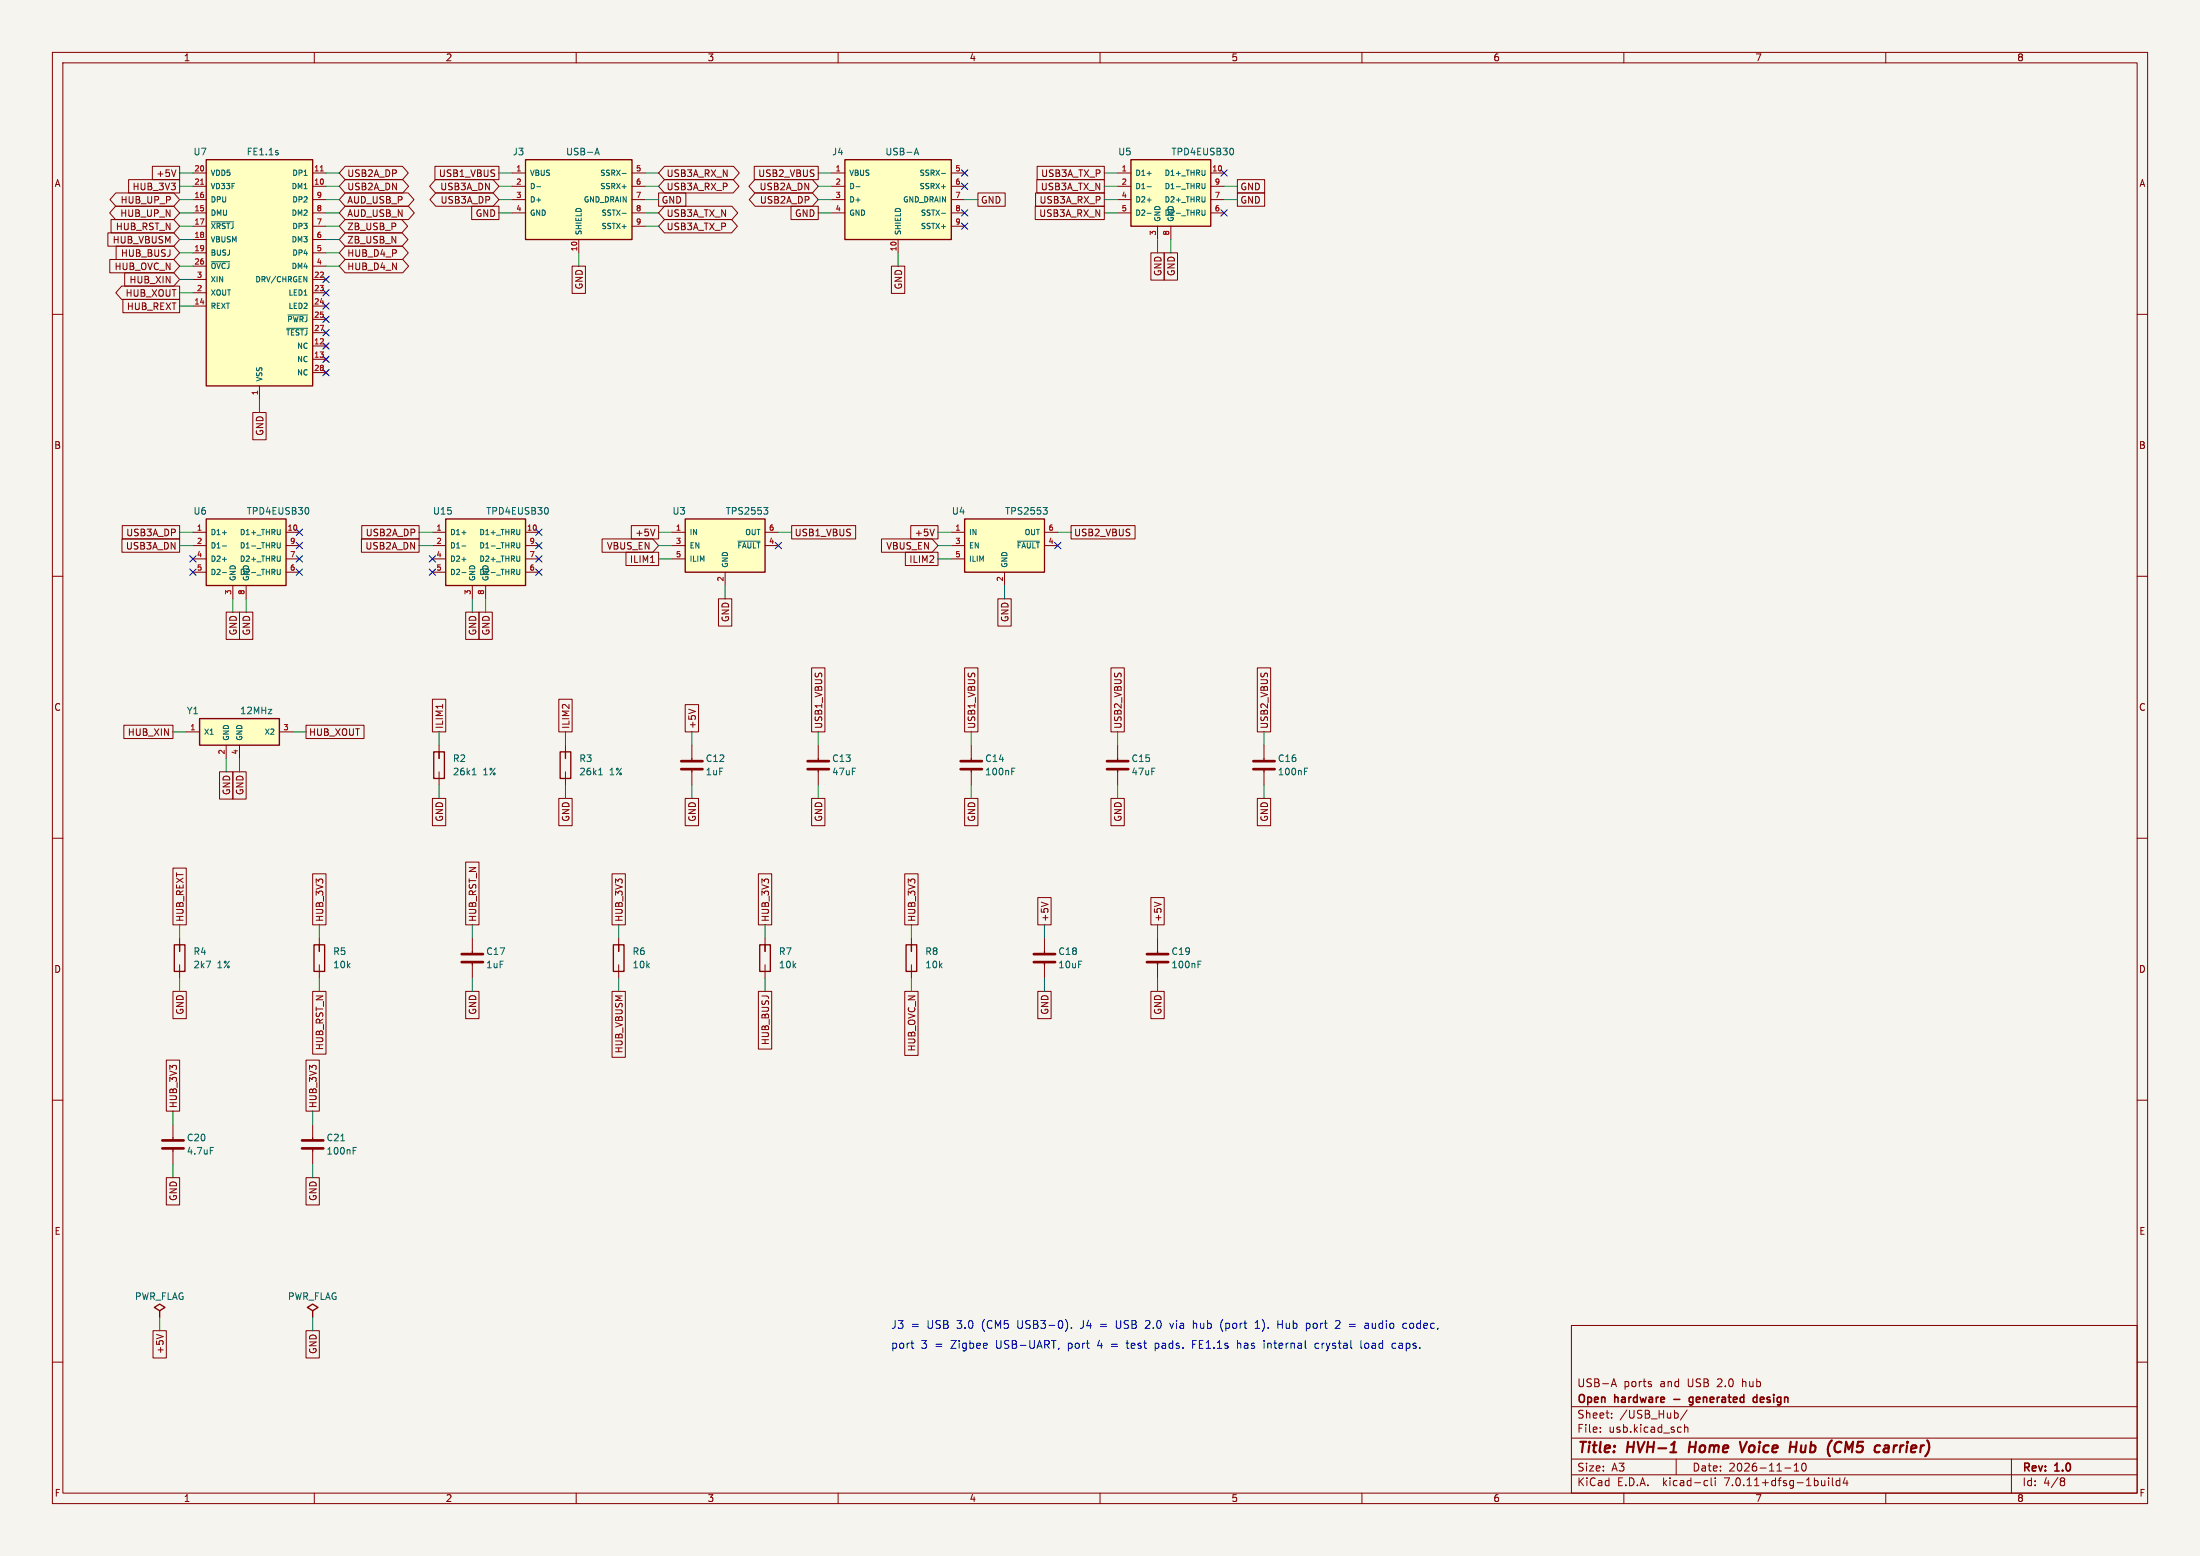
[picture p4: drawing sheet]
<svg xmlns="http://www.w3.org/2000/svg" width="420mm" height="297mm" viewBox="0 0 420 297" stroke-linecap="round" stroke-linejoin="round" font-family="sans-serif">
<path d="M0 0h420v297h-420z" fill="#f5f4ef" stroke="#f5f4ef" stroke-width=".19"/>
<g fill="none" stroke="#840000" stroke-width=".19">
<path d="M10 10h400v277h-400zM12 12h396v273h-396zM60 10v2M110 10v2M160 10v2M210 10v2M260 10v2M310 10v2M360 10v2M22 39.4h11.2l1.1 1.2-1.1 1.3h-11.2l-1.1-1.3zM22.1 36.8h11.1l1.1 1.3-1.1 1.3h-11.1l-1.1-1.3zM24.5 34.3h9.8v2.5h-9.8z"/>
<path d="M29.1 31.8h5.2v2.5h-5.2zM33.6 32.4l-.4 1.3M36.8 33h2.6M36.8 35.6h2.6M36.8 38.1h2.6M59.7 33h2.5M59.7 35.6h2.5M59.7 38.1h2.5M65.9 39.4h12.1l1.1 1.2-1.1 1.3h-12.1l-1.1-1.3zM65.9 36.8h12l1.1 1.3-1.1 1.3h-12l-1.1-1.3zM65.9 34.3h11l1.1 1.3-1.1 1.2h-11l-1.1-1.2zM65.9 31.8h10.9l1.1 1.2-1.1 1.3h-10.9l-1.1-1.3z"/>
<path d="M83 31.8h12.2v2.5h-12.2zM83.1 34.3h11l1.1 1.3-1.1 1.2h-11l-1.1-1.2zM83.2 36.8h10.9l1.1 1.3-1.1 1.3h-10.9l-1.1-1.3zM90 39.4h5.2v2.5h-5.2zM97.8 33h2.5M97.8 35.6h2.5M97.8 38.1h2.5M120.6 33h2.6M120.6 35.6h2.6M120.6 38.1h2.6M125.7 36.8h5.2v2.6h-5.2zM126.8 34.3h13.2l1.1 1.3-1.1 1.2h-13.2l-1.1-1.2z"/>
<path d="M126.8 39.4h12.9l1.1 1.2-1.1 1.3h-12.9l-1.1-1.3zM126.8 31.8h13.2l1.1 1.2-1.1 1.3h-13.2l-1.1-1.3zM144 31.8h12.2v2.5h-12.2zM144.1 34.3h11l1.1 1.3-1.1 1.2h-11l-1.1-1.2zM144.1 36.8h11l1.1 1.3-1.1 1.3h-11l-1.1-1.3zM151 39.4h5.2v2.5h-5.2zM158.7 33h2.6M158.7 35.6h2.6M158.7 38.1h2.6M181.6 33h2.5M181.6 35.6h2.5M181.6 38.1h2.5"/>
<path d="M186.7 36.8h5.2v2.6h-5.2zM197.6 39.4h13.2v2.5h-13.2zM197.7 36.8h13.1v2.6h-13.1zM197.9 34.3h12.9v2.5h-12.9zM198 31.8h12.8v2.5h-12.8zM213.4 33h2.5M213.4 35.6h2.5M213.4 38.1h2.5M231.1 33h2.6M231.1 35.6h2.6M231.1 38.1h2.6M236.2 36.8h5.2v2.6h-5.2z"/>
<path d="M236.2 34.3h5.2v2.5h-5.2zM10 60h2M20.6 44.4h12.6l1.1 1.3-1.1 1.3h-12.6zM21 49.5h12.2l1.1 1.3-1.1 1.3h-12.2zM21.2 41.9h12l1.1 1.3-1.1 1.3h-12zM22.2 47h11l1.1 1.3-1.1 1.2h-11zM23.2 54.6h11.1v2.6h-11.1l-1.1-1.3zM23.5 57.1h10.8v2.6h-10.8zM23.8 52.1h9.4l1.1 1.2-1.1 1.3h-9.4zM36.8 40.6h2.6M36.8 43.2h2.6M36.8 58.4h2.6"/>
<path d="M36.8 45.7h2.6M36.8 48.3h2.6M36.8 55.9h2.6M36.8 53.3h2.6M36.8 50.8h2.6M59.7 40.6h2.5M59.7 43.2h2.5M59.7 58.4h2.5M59.7 45.7h2.5M59.7 48.3h2.5M59.7 55.9h2.5M59.7 53.3h2.5"/>
<path d="M59.7 50.8h2.5M65.9 49.5h11l1.1 1.3-1.1 1.3h-11l-1.1-1.3zM65.9 47h10.9l1.1 1.3-1.1 1.2h-10.9l-1.1-1.2zM65.9 44.4h10.9l1.1 1.3-1.1 1.3h-10.9l-1.1-1.3zM65.9 41.9h10.8l1.1 1.3-1.1 1.3h-10.8l-1.1-1.3zM97.8 40.6h2.5M109.2 50.8h2.6v5.2h-2.6zM110.5 45.7v2.6M120.6 40.6h2.6M120.6 43.2h2.6M126.8 41.9h12.9l1.1 1.3-1.1 1.3h-12.9l-1.1-1.3zM158.7 40.6h2.6"/>
<path d="M170.2 50.8h2.5v5.2h-2.5zM171.4 45.7v2.6M181.6 40.6h2.5M181.6 43.2h2.5M213.4 40.6h2.5M219.7 48.3h2.6v5.2h-2.6zM221 43.2v2.5M222.2 48.3h2.6v5.2h-2.6zM223.5 43.2v2.5M231.1 40.6h2.6M408 60h2M48.3 78.7h2.5v5.2h-2.5z"/>
<path d="M49.5 73.7v2.5M59.7 66h2.5M59.7 68.6h2.5M59.7 61h2.5M59.7 63.5h2.5M59.7 71.1h2.5M61.8 65.7l.8 .7M61.8 68.2l.8 .8M61.8 70.7l.8 .8M62.6 65.7l-.8 .7M62.6 68.2l-.8 .8M62.6 70.7l-.8 .8"/>
<path d="M10 110h2M23.3 102.9h11v2.5h-11zM23.3 100.3h11v2.6h-11zM36.8 101.6h2.6M36.8 104.1h2.6M36.8 106.7h2.6M36.8 109.2h2.6M43.2 116.8h2.5v5.2h-2.5zM44.4 111.8v2.5M45.7 116.8h2.6v5.2h-2.6zM47 111.8v2.5M54.6 101.6h2.5"/>
<path d="M54.6 104.1h2.5M54.6 106.7h2.5M54.6 109.2h2.5M69 102.9h11v2.5h-11zM69.1 100.3h10.9v2.6h-10.9zM82.5 101.6h2.6M82.5 104.1h2.6M82.5 106.7h2.6M82.5 109.2h2.6M88.9 116.8h2.5v5.2h-2.5zM90.2 111.8v2.5M91.4 116.8h2.6v5.2h-2.6z"/>
<path d="M92.7 111.8v2.5M100.3 101.6h2.6M100.3 104.1h2.6M100.3 106.7h2.6M100.3 109.2h2.6M114.9 102.9h9.7l1.1 1.2-1.1 1.3h-9.7zM119.5 105.4h6.2v2.6h-6.2zM120.5 100.3h5.2v2.6h-5.2zM124.2 107.4h.7M125 101l-.4 1.3M128.3 101.6h2.5M128.3 104.1h2.5"/>
<path d="M128.3 106.7h2.5M137.2 114.3h2.5v5.2h-2.5zM138.4 109.2v2.6M146 101.6h2.6M146 104.1h2.6M151.1 100.3h12.2v2.6h-12.2zM168.3 102.9h9.7l1.1 1.2-1.1 1.3h-9.7zM172.8 105.4h6.3v2.6h-6.3zM173.9 100.3h5.2v2.6h-5.2zM178.4 101l-.5 1.3M181.6 101.6h2.5M181.6 104.1h2.5"/>
<path d="M181.6 106.7h2.5M190.5 114.3h2.5v5.2h-2.5zM191.8 109.2v2.6M199.4 101.6h2.5M199.4 104.1h2.5M204.5 100.3h12.2v2.6h-12.2zM408 110h2M23.6 138.4h9.4v2.6h-9.4zM35.6 139.7h2.5M53.3 139.7h2.6M58.4 138.4h11.1v2.6h-11.1zM82.5 133.5h2.6v6.2h-2.6z"/>
<path d="M84.5 134.5v.7M106.7 133.5h2.5v6.2h-2.5zM130.8 134.5h2.6v5.2h-2.6zM131.5 135.4l1.3 .4M154.9 127.5h2.6v12.2h-2.6zM184.1 127.5h2.6v12.2h-2.6zM212.1 127.5h2.5v12.2h-2.5zM240 127.5h2.6v12.2h-2.6zM10 160h2M41.9 147.3h2.6v5.2h-2.6zM43.2 142.2v2.6M44.4 147.3h2.6v5.2h-2.6z"/>
<path d="M45.7 142.2v2.6M82.5 152.4h2.6v5.2h-2.6zM83.8 142.2v2.6M83.8 147.3v2.6M106.7 152.4h2.5v5.2h-2.5zM107.9 142.2v2.6M107.9 147.3v2.6M130.8 152.4h2.6v5.2h-2.6zM132.1 142.2v2.6M132.1 147.3v2.6M154.9 152.4h2.6v5.2h-2.6zM156.2 142.2v2.6"/>
<path d="M156.2 147.3v2.6M184.1 152.4h2.6v5.2h-2.6zM185.4 142.2v2.6M185.4 147.3v2.6M212.1 152.4h2.5v5.2h-2.5zM213.4 142.2v2.6M213.4 147.3v2.6M240 152.4h2.6v5.2h-2.6zM241.3 142.2v2.6M241.3 147.3v2.6M408 160h2M33 165.7h2.6v10.8h-2.6z"/>
<path d="M34.3 179.1v2.5M59.7 166.8h2.5v9.7h-2.5zM61 179.1v2.5M88.9 164.6h2.5v11.9h-2.5zM90.2 179.1v2.5M116.8 166.8h2.6v9.7h-2.6zM118.1 179.1v2.5M144.8 166.8h2.5v9.7h-2.5zM146 179.1v2.5M172.7 166.8h2.6v9.7h-2.6zM174 179.1v2.5M198.1 171.3h2.6v5.2h-2.6z"/>
<path d="M198.8 172.2l1.3 .4M199.4 179.1v2.5M219.7 171.3h2.6v5.2h-2.6zM220.4 172.2l1.3 .4M221 179.1v2.5M33 189.2h2.6v5.2h-2.6zM34.3 184.2v2.5M59.7 189.2h2.5v12h-2.5zM61 184.2v2.5M88.9 189.2h2.5v5.2h-2.5zM90.2 184.2v2.5M116.8 189.2h2.6v12.6h-2.6z"/>
<path d="M118.1 184.2v2.5M144.8 189.2h2.5v11h-2.5zM146 184.2v2.5M172.7 189.2h2.6v12.2h-2.6zM174 184.2v2.5M198.1 189.2h2.6v5.2h-2.6zM199.4 184.2v2.5M219.7 189.2h2.6v5.2h-2.6zM221 184.2v2.5M10 210h2M31.7 202.3h2.6v9.8h-2.6zM33 214.6v2.6"/>
<path d="M33 219.7v2.5M58.4 202.3h2.6v9.8h-2.6zM59.7 214.6v2.6M59.7 219.7v2.5M408 210h2M31.7 224.8h2.6v5.2h-2.6zM58.4 224.8h2.6v5.2h-2.6zM10 260h2M29.2 254h2.6v5.2h-2.6zM29.9 254.7l1.3 .4M58.4 254h2.6v5.2h-2.6zM300 253h108v32h-108z"/>
<path d="M408 260h2M300 278.5h108M300 274.5h108M300 268.5h108M305.5 273.2v.2M305.5 272.5v.1M307.6 264.7l.5-1.5 .5 1.5M307.7 270.5v.2M307.7 269.8v.1M307.7 264.3h.7M315.1 264.2l.2 .2-.2 .3M315.1 263.7l.1 .1"/>
<path d="M320 278.5v3M320.8 272.4l.1 .1M320.9 273.3l-.1 .1M321.6 271.9v1.5M321.6 272.5l.2-.1 .4 .1v.9M322.1 269.1l-1.3 1.9M342.5 279.7l.4-.4v1.5M344.2 279.4l.1-.1a.8 .8 0 0 1 .5 .7 .8 .8 0 0 1-.5 .8 1 1 0 0 1-.1-1.4zM384 278.5v6.5M60 285v2M110 285v2M160 285v2"/>
<path d="M210 285v2M260 285v2M300 281.5h108M310 285v2M325.6 282.6l.4 .1M326 283.5l-.4 .1M326.7 282.1v1.3l.2 .2M327.4 282.1v.1M327.4 282.6v1M340.7 280.2h1.2M342.5 280.8h.9M349.1 282.1v.1"/>
<path d="M349.1 282.6v1M349.8 282.1v1.3l.2 .2M351.2 282.7l-.4-.1-.3 .3 .2 .6h.5M351.2 282.1v1.5M352.2 282l-.3 1.1h.9M352.6 282.6v1M360 285v2M393.6 282.1h.3l.3 .3-.3 .3M393.6 282.7h.3M393.9 282.7l.2 .2 .1 .4-.3 .3h-.3"/>
</g>
<path d="M318.9 277.2h1.1M322.6 275.2l-.2 2M332.2 275.2l.4 2 .9-2M341.8 276.2h1.1M343 275.2l-.2 2M349.7 274.9l-.1 .1M351.4 277a.73 .73 0 0 1-.9 .1M351.5 275.3a.76 .76 0 0 0-1 .2M360 275.9l.5 .1v1.2M360.5 277.1l-.7 .1M360.6 276.3l-.7 .1" fill="none" stroke="#840000" stroke-width=".4"/>
<path d="M323.2 267.9l-.3 .3-.4-.1M323.2 266.8l-.4-.1-.3 .3 .1 .6h.6M335.4 266.8l-.4-.1-.3 .3 .1 .6h.6M335.4 266.2v1.5" fill="none" stroke="#840000" stroke-width=".3"/>
<g fill="#ffffc2" stroke="#ffffc2" stroke-width=".19">
<path d="M184.1 99.1h15.3v10.1h-15.3z"/>
<path d="M100.3 30.5h20.3v15.2h-20.3z"/>
<path d="M85.1 99.1h15.2v12.7h-15.2z"/>
<path d="M130.8 99.1h15.2v10.1h-15.2z"/>
<path d="M38.1 137.2h15.2v5h-15.2z"/>
<path d="M39.4 99.1h15.2v12.7h-15.2z"/>
<path d="M39.4 30.5h20.3v43.2h-20.3z"/>
<path d="M215.9 30.5h15.2v12.7h-15.2z"/>
<path d="M161.3 30.5h20.3v15.2h-20.3z"/>
</g>
<g fill="none" stroke="#840000" stroke-width=".25">
<path d="M39.4 30.5h20.3v43.2h-20.3zM100.3 30.5h20.3v15.2h-20.3zM161.3 30.5h20.3v15.2h-20.3zM215.9 30.5h15.2v12.7h-15.2zM39.4 99.1h15.2v12.7h-15.2zM85.1 99.1h15.2v12.7h-15.2zM130.8 99.1h15.2v10.1h-15.2zM184.1 99.1h15.3v10.1h-15.3zM38.1 137.2h15.2v5h-15.2zM82.8 143.5h2v5.1h-2zM83.8 143.5v1.3M106.9 143.5h2.1v5.1h-2.1z"/>
<path d="M107.9 143.5v1.3M132.1 144.8v.5M132.1 146.8v.5M156.2 144.8v.5M156.2 146.8v.5M185.4 144.8v.5M185.4 146.8v.5M213.4 144.8v.5M213.4 146.8v.5M241.3 144.8v.5M241.3 146.8v.5M33.3 180.3h2v5.1h-2z"/>
<path d="M34.3 180.3v1.3M59.9 180.3h2.1v5.1h-2.1zM61 180.3v1.3M90.2 181.6v.5M90.2 183.6v.6M117.1 180.3h2v5.1h-2zM118.1 180.3v1.3M145 180.3h2.1v5.1h-2.1zM146 180.3v1.3M173 180.3h2v5.1h-2zM174 180.3v1.3M199.4 181.6v.5"/>
<path d="M199.4 183.6v.6M221 181.6v.5M221 183.6v.6M33 217.2v.5M33 219.2v.5M59.7 217.2v.5M59.7 219.2v.5M30.5 250.2l1-.6-1-.7-1 .7 1 .6v1.3M59.7 250.2l1-.6-1-.7-1 .7 1 .6v1.3"/>
</g>
<g fill="none" stroke="#006464" stroke-width=".19">
<path d="M102.5 35.6h.7M113.6 29.6l.4-1.3 .4 1.3M113.7 29.2h.6M118.8 33.1h.7M163.4 35.6h.8M174.5 29.6l.4-1.3 .5 1.3M174.6 29.2h.7M179.7 33.1h.8M219 35.6h.8M219 33.1h.8M219 38.2h.8M230 32.5v.8l-.2 .2"/>
<path d="M230 35v.8l-.2 .2h-.2M230 37.5v.9l-.2 .2M235.4 28.4l.1 .4-.1 .6M40.3 42.3h4.3M40.3 50h3.6M58 52.8l.6 1v-1M118.8 40.7h.7M179.7 40.7h.8M219 40.7h.8M230 40.1v.8l-.2 .2h-.2M54.7 62.7h4M55 60.1h3.7"/>
<path d="M58.8 97l.2 .4-.2 .6M104.6 97l.1 .4-.1 .6M145.8 96.9h.8l-.4 .5M146.3 97.4l.3 .2v.3l-.3 .2M199.1 96.9h.8l-.4 .5M199.7 97.4l.2 .2v.3l-.2 .2M42.5 101.7h.7M42.5 104.2h.7M42.5 106.8h.7M42.5 109.3h.7M53.5 108.7v.8l-.2 .2-.3-.1M53.5 103.6v.8l-.2 .2h-.3"/>
<path d="M53.5 101v.9l-.2 .2M53.5 106.1v.8l-.2 .2M88.2 101.7h.8M88.2 104.2h.8M88.2 106.8h.8M88.2 109.3h.8M99.2 101v.9l-.2 .2M99.2 103.6v.8l-.2 .2h-.3M99.2 106.1v.8l-.2 .2M99.2 108.7v.8l-.2 .2-.3-.1M140.9 103.3h4.2M194.2 103.3h4.2"/>
<path d="M90.2 147.9h.7M90.4 146.8l.1-.2v1.3M114.3 147.9h.7M114.5 146.8l.2-.2v1.3M193.2 147.2h.4M193.2 146.6h.6M249 147.2h.5M249 146.6h.6M228.7 184.1h.4M228.7 183.5h.6M40.1 219h.7M65.1 217.7h.7"/>
<path d="M67.4 219.6h.4M67.4 219h.6"/>
</g>
<path d="M38.3 35.2h.6M61.2 32.6h.5" fill="none" stroke="#a90000" stroke-width=".19"/>
<g fill="none" stroke="#840000" stroke-width=".51">
<path d="M130 146.8h4.1M130 145.3h4.1M154.2 146.8h4M154.2 145.3h4M183.4 146.8h4.1M183.4 145.3h4.1M211.3 146.8h4.1M211.3 145.3h4.1M239.3 146.8h4M239.3 145.3h4M88.1 183.6h4.1M88.1 182.1h4.1"/>
<path d="M197.4 183.6h4M197.4 182.1h4M218.9 183.6h4.1M218.9 182.1h4.1M31 219.2h4.1M31 217.7h4.1M57.7 219.2h4M57.7 217.7h4"/>
</g>
<g fill="none" stroke="#0000c2" stroke-width=".19">
<path d="M173.9 256.4h.6M174.2 257.3l.3 .1M203.7 252.5v1M204.5 253.4v.2M213.1 252.1v1.2l.3 .3M215 256.4h.5M215.2 255.9v1.3l.2 .2M219.2 252.1h-.5M219.5 252.7l-.9 .9h.9M220.5 257.3l.5 .1M220.5 256.4v1.5M221 256.4h-.5"/>
<path d="M223.3 252.6l.4 1 .3-1M227.7 256.6h.5M227.9 252.6h.5l.1 1M228.4 255.9h-.7v1.5M233.2 253.7l.3 .4M233.5 251.8l-.3 .5M236.2 256.5l.3-.1h.3l.1 1M236.2 255.9v1.5M239.6 253.6h.9M239.6 252.5l.4-.4v1.5M242 256.4v1M242.2 256.4l-.2 .1"/>
<path d="M244 252.8h.8M244.8 252.1v1.5M250.7 252.7v.7M251.7 256.4h-.4l-.3 .3 .2 .6h.5M255.5 252.1l.3 .2-.1 .4-.8 .9h.9M259.8 255.9v1.3l.2 .2M261 256.4h-.3l-.2 .3 .1 .5 .4 .2M262 252.6v.7l.2 .3h.2M266 256.4h.5M266.5 257.3l-.5 .1M267.1 256.9v.4M269.8 252.7l-.4-.1-.3 .2 .1 .7 .4 .1 .2-.2"/>
</g>
<g fill="none" stroke="#009600" stroke-width=".19">
<path d="M34.3 38.1h2.5M34.3 35.6h2.5M34.3 33h2.5M62.2 38.1h2.6M62.2 35.6h2.6M62.2 33h2.6M95.2 38.1h2.6M95.2 35.6h2.6M95.2 33h2.6M123.2 38.1h2.5M123.2 35.6h2.5M123.2 33h2.5"/>
<path d="M156.2 38.1h2.5M156.2 35.6h2.5M156.2 33h2.5M184.1 38.1h2.6M210.8 38.1h2.6M210.8 35.6h2.6M210.8 33h2.6M233.7 38.1h2.5M233.7 35.6h2.5M34.3 40.6h2.5M34.3 43.2h2.5M34.3 55.9h2.5"/>
<path d="M34.3 45.7h2.5M34.3 48.3h2.5M34.3 50.8h2.5M34.3 53.3h2.5M34.3 58.4h2.5M62.2 40.6h2.6M62.2 43.2h2.6M62.2 45.7h2.6M62.2 48.3h2.6M62.2 50.8h2.6M95.2 40.6h2.6M110.5 48.3v2.5"/>
<path d="M123.2 40.6h2.5M123.2 43.2h2.5M156.2 40.6h2.5M171.4 48.3v2.5M210.8 40.6h2.6M221 45.7v2.6M223.5 45.7v2.6M49.5 76.2v2.5M34.3 104.1h2.5M34.3 101.6h2.5M44.4 114.3v2.5M47 114.3v2.5"/>
<path d="M80 104.1h2.5M80 101.6h2.5M90.2 114.3v2.5M92.7 114.3v2.5M125.7 104.1h2.6M125.7 101.6h2.6M125.7 106.7h2.6M138.4 111.8v2.5M148.6 101.6h2.5M179.1 104.1h2.5M179.1 101.6h2.5M179.1 106.7h2.5"/>
<path d="M191.8 111.8v2.5M201.9 101.6h2.6M33 139.7h2.6M55.9 139.7h2.5M83.8 139.7v2.5M107.9 139.7v2.5M132.1 139.7v2.5M156.2 139.7v2.5M185.4 139.7v2.5M213.4 139.7v2.5M241.3 139.7v2.5M43.2 144.8v2.5"/>
<path d="M45.7 144.8v2.5M83.8 149.9v2.5M107.9 149.9v2.5M132.1 149.9v2.5M156.2 149.9v2.5M185.4 149.9v2.5M213.4 149.9v2.5M241.3 149.9v2.5M34.3 176.5v2.6M61 176.5v2.6M90.2 176.5v2.6M118.1 176.5v2.6"/>
<path d="M146 176.5v2.6M174 176.5v2.6M199.4 176.5v2.6M221 176.5v2.6M34.3 186.7v2.5M61 186.7v2.5M90.2 186.7v2.5M118.1 186.7v2.5M146 186.7v2.5M174 186.7v2.5M199.4 186.7v2.5M221 186.7v2.5"/>
<path d="M33 212.1v2.5M59.7 212.1v2.5M33 222.2v2.6M59.7 222.2v2.6M30.5 251.5v2.5M59.7 251.5v2.5"/>
</g>
<g fill="none" stroke="#000084" stroke-width=".19">
<path d="M183.5 32.4l1.3 1.2M183.5 35l1.3 1.2M184.8 32.4l-1.3 1.2M184.8 35l-1.3 1.2M233.1 32.4l1.2 1.2M234.3 32.4l-1.2 1.2M61.6 57.8l1.2 1.2M61.6 55.3l1.2 1.2M61.6 52.7l1.2 1.2M62.8 57.8l-1.2 1.2M62.8 55.3l-1.2 1.2M62.8 52.7l-1.2 1.2"/>
<path d="M183.5 40l1.3 1.2M183.5 42.6l1.3 1.2M184.8 40l-1.3 1.2M184.8 42.6l-1.3 1.2M233.1 40l1.2 1.2M234.3 40l-1.2 1.2M61.6 68l1.2 1.2M61.6 70.5l1.2 1.2M61.6 65.4l1.2 1.2M61.6 62.9l1.2 1.2M61.6 60.4l1.2 1.2M62.8 68l-1.2 1.2"/>
<path d="M62.8 70.5l-1.2 1.2M62.8 65.4l-1.2 1.2M62.8 62.9l-1.2 1.2M62.8 60.4l-1.2 1.2M36.2 108.6l1.2 1.2M36.2 106.1l1.2 1.2M37.4 108.6l-1.2 1.2M37.4 106.1l-1.2 1.2M56.5 106.1l1.3 1.2M56.5 103.5l1.3 1.2M56.5 101l1.3 1.2M56.5 108.6l1.3 1.2"/>
<path d="M57.8 106.1l-1.3 1.2M57.8 103.5l-1.3 1.2M57.8 101l-1.3 1.2M57.8 108.6l-1.3 1.2M81.9 106.1l1.3 1.2M81.9 108.6l1.3 1.2M83.2 106.1l-1.3 1.2M83.2 108.6l-1.3 1.2M102.3 106.1l1.2 1.2M102.3 108.6l1.2 1.2M102.3 101l1.2 1.2M102.3 103.5l1.2 1.2"/>
<path d="M103.5 106.1l-1.2 1.2M103.5 108.6l-1.2 1.2M103.5 101l-1.2 1.2M103.5 103.5l-1.2 1.2M148 103.5l1.2 1.2M149.2 103.5l-1.2 1.2M201.3 103.5l1.2 1.2M202.5 103.5l-1.2 1.2"/>
</g>
<g font-size="2.8" fill="#840000">
<text x="301" y="277.9">Title:</text>
<text x="310.6" y="277.9">HVH-1</text>
<text x="323.3" y="277.9">Home</text>
<text x="333.9" y="277.9">Voice</text>
<text x="344.1" y="277.9">Hub</text>
<text x="352.1" y="277.9">(CM5</text>
<text x="362" y="277.9">carrier)</text>
</g>
<g font-size="2.1" fill="#0000c2">
<text x="170" y="257.6">port</text>
<text x="170" y="253.8">J3</text>
<text x="173.9" y="253.8">=</text>
<text x="175.8" y="257.6">3</text>
<text x="177" y="253.8">USB</text>
<text x="178.5" y="257.6">=</text>
<text x="181.7" y="257.6">Zigbee</text>
<text x="182.8" y="253.8">3.0</text>
<text x="187.7" y="253.8">(CM5</text>
<text x="190.4" y="257.6">USB-UART,</text>
<text x="194.6" y="253.8">USB3-0).</text>
<text x="204.3" y="257.6">port</text>
<text x="206.9" y="253.8">J4</text>
<text x="210.1" y="257.6">4</text>
<text x="210.7" y="253.8">=</text>
<text x="212.8" y="257.6">=</text>
<text x="213.9" y="253.8">USB</text>
<text x="216" y="257.6">test</text>
<text x="219.7" y="253.8">2.0</text>
<text x="221.5" y="257.6">pads.</text>
<text x="224.6" y="253.8">via</text>
<text x="228.8" y="257.6">FE1.1s</text>
<text x="229.1" y="253.8">hub</text>
<text x="234.5" y="253.8">(port</text>
<text x="237.5" y="257.6">has</text>
<text x="241.3" y="253.8">1).</text>
<text x="242.7" y="257.6">internal</text>
<text x="245.7" y="253.8">Hub</text>
<text x="251.3" y="253.8">port</text>
<text x="252.7" y="257.6">crystal</text>
<text x="257.1" y="253.8">2</text>
<text x="259.8" y="253.8">=</text>
<text x="261.6" y="257.6">load</text>
<text x="263" y="253.8">audio</text>
<text x="267.7" y="257.6">caps.</text>
<text x="270.4" y="253.8">codec,</text>
</g>
<g font-size="2.1" fill="#840000">
<text x="301" y="268.2">Open</text>
<text x="301" y="265">USB-A</text>
<text x="308.3" y="268.2">hardware</text>
<text x="309.9" y="265">ports</text>
<text x="316.9" y="265">and</text>
<text x="320.2" y="268.2">-</text>
<text x="322.3" y="265">USB</text>
<text x="323.8" y="268.2">generated</text>
<text x="328.1" y="265">2.0</text>
<text x="333" y="265">hub</text>
<text x="336.6" y="268.2">design</text>
<text x="301" y="273.7">File:</text>
<text x="301" y="271">Sheet:</text>
<text x="307.1" y="273.7">usb.kicad_sch</text>
<text x="309.2" y="271">/USB_Hub/</text>
<text x="301" y="281.1">Size:</text>
<text x="307.6" y="281.1">A3</text>
<text x="323" y="281.1">Date:</text>
<text x="330" y="281.1">2026-11-10</text>
<text x="386" y="281.3">Rev:</text>
<text x="392.4" y="281.3">1.0</text>
<text x="301" y="283.9">KiCad</text>
<text x="308.7" y="283.9">E.D.A.</text>
<text x="317.6" y="283.9">kicad-cli</text>
<text x="329.5" y="283.9">7.0.11+dfsg-1build4</text>
<text x="386" y="283.9">Id:</text>
<text x="390.1" y="283.9">4/8</text>
</g>
<g font-size="1.8" fill="#840000">
<text x="35" y="11.9">1</text>
<text x="85" y="11.9">2</text>
<text x="135" y="11.9">3</text>
<text x="185" y="11.9">4</text>
<text x="235" y="11.9">5</text>
<text x="285" y="11.9">6</text>
<text x="335" y="11.9">7</text>
<text x="385" y="11.9">8</text>
<text x="10.3" y="35.9">A</text>
<text x="29.7" y="34">+5V</text>
<text x="66.2" y="34">USB2A_DP</text>
<text x="83.7" y="34">USB1_VBUS</text>
<text x="127.2" y="34">USB3A_RX_N</text>
<text x="144.6" y="34">USB2_VBUS</text>
<text x="198.7" y="34">USB3A_TX_P</text>
<text x="408.3" y="35.9">A</text>
<text x="22.9" y="41.6">HUB_UP_N</text>
<text x="22.9" y="39.1">HUB_UP_P</text>
<text x="25.2" y="36.5">HUB_3V3</text>
<text x="66.2" y="41.6">AUD_USB_N</text>
<text x="66.2" y="39.1">AUD_USB_P</text>
<text x="66.2" y="36.5">USB2A_DN</text>
<text x="83.9" y="36.5">USB3A_DN</text>
<text x="84" y="39.1">USB3A_DP</text>
<text x="90.7" y="41.6">GND</text>
<text x="126.2" y="39.1">GND</text>
<text x="127.2" y="36.5">USB3A_RX_P</text>
<text x="127.2" y="41.6">USB3A_TX_N</text>
<text x="144.9" y="36.5">USB2A_DN</text>
<text x="145" y="39.1">USB2A_DP</text>
<text x="151.7" y="41.6">GND</text>
<text x="187.2" y="39.1">GND</text>
<text x="198.3" y="41.6">USB3A_RX_N</text>
<text x="198.3" y="39.1">USB3A_RX_P</text>
<text x="198.6" y="36.5">USB3A_TX_N</text>
<text x="236.7" y="39.1">GND</text>
<text x="236.7" y="36.5">GND</text>
<text x="21.4" y="46.7">HUB_VBUSM</text>
<text x="22" y="44.1">HUB_RST_N</text>
<text x="66.2" y="46.7">ZB_USB_N</text>
<text x="66.2" y="44.1">ZB_USB_P</text>
<text x="127.2" y="44.1">USB3A_TX_P</text>
<text x="21.8" y="51.8">HUB_OVC_N</text>
<text x="23" y="49.2">HUB_BUSJ</text>
<text x="66.2" y="51.8">HUB_D4_N</text>
<text x="66.2" y="49.2">HUB_D4_P</text>
<text x="221.9" y="52.8" transform="rotate(-90 221.9 52.8)">GND</text>
<text x="224.5" y="52.8" transform="rotate(-90 224.5 52.8)">GND</text>
<text x="23.9" y="56.8">HUB_XOUT</text>
<text x="24.1" y="59.4">HUB_REXT</text>
<text x="24.6" y="54.3">HUB_XIN</text>
<text x="111.4" y="55.3" transform="rotate(-90 111.4 55.3)">GND</text>
<text x="172.4" y="55.3" transform="rotate(-90 172.4 55.3)">GND</text>
<text x="50.5" y="83.3" transform="rotate(-90 50.5 83.3)">GND</text>
<text x="10.3" y="85.9">B</text>
<text x="408.2" y="85.9">B</text>
<text x="23.9" y="105.1">USB3A_DN</text>
<text x="24" y="102.6">USB3A_DP</text>
<text x="69.7" y="105.1">USB2A_DN</text>
<text x="69.7" y="102.6">USB2A_DP</text>
<text x="115.8" y="105.1">VBUS_EN</text>
<text x="120.2" y="107.6">ILIM1</text>
<text x="121.2" y="102.6">+5V</text>
<text x="151.6" y="102.6">USB1_VBUS</text>
<text x="169.1" y="105.1">VBUS_EN</text>
<text x="173.5" y="107.6">ILIM2</text>
<text x="174.5" y="102.6">+5V</text>
<text x="204.9" y="102.6">USB2_VBUS</text>
<text x="139.4" y="118.8" transform="rotate(-90 139.4 118.8)">GND</text>
<text x="192.7" y="118.8" transform="rotate(-90 192.7 118.8)">GND</text>
<text x="45.4" y="121.4" transform="rotate(-90 45.4 121.4)">GND</text>
<text x="47.9" y="121.4" transform="rotate(-90 47.9 121.4)">GND</text>
<text x="91.1" y="121.4" transform="rotate(-90 91.1 121.4)">GND</text>
<text x="93.7" y="121.4" transform="rotate(-90 93.7 121.4)">GND</text>
<text x="10.3" y="135.9">C</text>
<text x="408.2" y="135.9">C</text>
<text x="24.3" y="140.7">HUB_XIN</text>
<text x="58.9" y="140.7">HUB_XOUT</text>
<text x="84.8" y="139.2" transform="rotate(-90 84.8 139.2)">ILIM1</text>
<text x="108.9" y="139.2" transform="rotate(-90 108.9 139.2)">ILIM2</text>
<text x="133" y="139.2" transform="rotate(-90 133 139.2)">+5V</text>
<text x="157.2" y="139.2" transform="rotate(-90 157.2 139.2)">USB1_VBUS</text>
<text x="186.4" y="139.2" transform="rotate(-90 186.4 139.2)">USB1_VBUS</text>
<text x="214.3" y="139.2" transform="rotate(-90 214.3 139.2)">USB2_VBUS</text>
<text x="242.3" y="139.2" transform="rotate(-90 242.3 139.2)">USB2_VBUS</text>
<text x="44.1" y="151.9" transform="rotate(-90 44.1 151.9)">GND</text>
<text x="46.7" y="151.9" transform="rotate(-90 46.7 151.9)">GND</text>
<text x="84.8" y="156.9" transform="rotate(-90 84.8 156.9)">GND</text>
<text x="108.9" y="156.9" transform="rotate(-90 108.9 156.9)">GND</text>
<text x="133" y="156.9" transform="rotate(-90 133 156.9)">GND</text>
<text x="157.2" y="156.9" transform="rotate(-90 157.2 156.9)">GND</text>
<text x="186.4" y="156.9" transform="rotate(-90 186.4 156.9)">GND</text>
<text x="214.3" y="156.9" transform="rotate(-90 214.3 156.9)">GND</text>
<text x="242.3" y="156.9" transform="rotate(-90 242.3 156.9)">GND</text>
<text x="35.2" y="176.1" transform="rotate(-90 35.2 176.1)">HUB_REXT</text>
<text x="61.9" y="176.1" transform="rotate(-90 61.9 176.1)">HUB_3V3</text>
<text x="91.1" y="176.1" transform="rotate(-90 91.1 176.1)">HUB_RST_N</text>
<text x="119.1" y="176.1" transform="rotate(-90 119.1 176.1)">HUB_3V3</text>
<text x="147" y="176.1" transform="rotate(-90 147 176.1)">HUB_3V3</text>
<text x="174.9" y="176.1" transform="rotate(-90 174.9 176.1)">HUB_3V3</text>
<text x="200.3" y="176.1" transform="rotate(-90 200.3 176.1)">+5V</text>
<text x="221.9" y="176.1" transform="rotate(-90 221.9 176.1)">+5V</text>
<text x="10.3" y="185.9">D</text>
<text x="408.2" y="185.9">D</text>
<text x="35.2" y="193.8" transform="rotate(-90 35.2 193.8)">GND</text>
<text x="91.1" y="193.8" transform="rotate(-90 91.1 193.8)">GND</text>
<text x="200.3" y="193.8" transform="rotate(-90 200.3 193.8)">GND</text>
<text x="221.9" y="193.8" transform="rotate(-90 221.9 193.8)">GND</text>
<text x="61.9" y="200.6" transform="rotate(-90 61.9 200.6)">HUB_RST_N</text>
<text x="119.1" y="201.2" transform="rotate(-90 119.1 201.2)">HUB_VBUSM</text>
<text x="147" y="199.6" transform="rotate(-90 147 199.6)">HUB_BUSJ</text>
<text x="174.9" y="200.8" transform="rotate(-90 174.9 200.8)">HUB_OVC_N</text>
<text x="34" y="211.6" transform="rotate(-90 34 211.6)">HUB_3V3</text>
<text x="60.6" y="211.6" transform="rotate(-90 60.6 211.6)">HUB_3V3</text>
<text x="34" y="229.3" transform="rotate(-90 34 229.3)">GND</text>
<text x="60.6" y="229.3" transform="rotate(-90 60.6 229.3)">GND</text>
<text x="10.3" y="235.9">E</text>
<text x="408.3" y="235.9">E</text>
<text x="31.4" y="258.5" transform="rotate(-90 31.4 258.5)">+5V</text>
<text x="60.6" y="258.5" transform="rotate(-90 60.6 258.5)">GND</text>
<text x="10.3" y="285.9">F</text>
<text x="35" y="286.9">1</text>
<text x="85" y="286.9">2</text>
<text x="135" y="286.9">3</text>
<text x="185" y="286.9">4</text>
<text x="235" y="286.9">5</text>
<text x="285" y="286.9">6</text>
<text x="335" y="286.9">7</text>
<text x="385" y="286.9">8</text>
<text x="408.3" y="285.9">F</text>
</g>
<g font-size="1.8" fill="#006464">
<text x="36.8" y="29.8">U7</text>
<text x="47" y="29.8">FE1.1s</text>
<text x="97.8" y="29.8">J3</text>
<text x="108" y="29.8">USB-A</text>
<text x="158.8" y="29.8">J4</text>
<text x="168.9" y="29.8">USB-A</text>
<text x="213.4" y="29.8">U5</text>
<text x="223.5" y="29.8">TPD4EUSB30</text>
<text x="36.8" y="98.4">U6</text>
<text x="47" y="98.4">TPD4EUSB30</text>
<text x="82.6" y="98.4">U15</text>
<text x="92.7" y="98.4">TPD4EUSB30</text>
<text x="128.3" y="98.4">U3</text>
<text x="138.4" y="98.4">TPS2553</text>
<text x="181.6" y="98.4">U4</text>
<text x="191.8" y="98.4">TPS2553</text>
<text x="35.6" y="136.5">Y1</text>
<text x="45.7" y="136.5">12MHz</text>
<text x="86.4" y="145.6">R2</text>
<text x="86.4" y="148.2">26k1</text>
<text x="92.2" y="148.2">1%</text>
<text x="110.5" y="145.6">R3</text>
<text x="110.5" y="148.2">26k1</text>
<text x="116.3" y="148.2">1%</text>
<text x="134.6" y="148.2">1uF</text>
<text x="134.6" y="145.6">C12</text>
<text x="158.8" y="145.6">C13</text>
<text x="158.8" y="148.2">47uF</text>
<text x="188" y="148.2">100nF</text>
<text x="188" y="145.6">C14</text>
<text x="215.9" y="145.6">C15</text>
<text x="215.9" y="148.2">47uF</text>
<text x="243.8" y="148.2">100nF</text>
<text x="243.8" y="145.6">C16</text>
<text x="36.8" y="182.5">R4</text>
<text x="36.8" y="185">2k7</text>
<text x="41.5" y="185">1%</text>
<text x="63.5" y="182.5">R5</text>
<text x="63.5" y="185">10k</text>
<text x="92.7" y="185">1uF</text>
<text x="92.7" y="182.5">C17</text>
<text x="120.7" y="182.5">R6</text>
<text x="120.7" y="185">10k</text>
<text x="148.6" y="182.5">R7</text>
<text x="148.6" y="185">10k</text>
<text x="176.5" y="182.5">R8</text>
<text x="176.5" y="185">10k</text>
<text x="201.9" y="182.5">C18</text>
<text x="201.9" y="185">10uF</text>
<text x="223.5" y="185">100nF</text>
<text x="223.5" y="182.5">C19</text>
<text x="35.6" y="218">C20</text>
<text x="35.6" y="220.6">4.7uF</text>
<text x="62.2" y="220.6">100nF</text>
<text x="62.2" y="218">C21</text>
<text x="25.7" y="248.3">PWR_FLAG</text>
<text x="54.9" y="248.3">PWR_FLAG</text>
</g>
<g font-size="1.4" fill="#a90000">
<text x="37" y="32.8">20</text>
<text x="37" y="35.3">21</text>
<text x="59.9" y="35.3">10</text>
<text x="59.9" y="32.8">11</text>
<text x="98.4" y="32.8">1</text>
<text x="98.4" y="35.3">2</text>
<text x="121.3" y="32.8">5</text>
<text x="121.3" y="35.3">6</text>
<text x="159.4" y="32.8">1</text>
<text x="159.4" y="35.3">2</text>
<text x="182.3" y="32.8">5</text>
<text x="182.3" y="35.3">6</text>
<text x="214" y="32.8">1</text>
<text x="214" y="35.3">2</text>
<text x="231.3" y="32.8">10</text>
<text x="231.8" y="35.3">9</text>
<text x="37" y="40.4">15</text>
<text x="37" y="37.8">16</text>
<text x="60.3" y="40.4">8</text>
<text x="60.3" y="37.8">9</text>
<text x="98.4" y="37.8">3</text>
<text x="98.4" y="40.4">4</text>
<text x="121.3" y="37.8">7</text>
<text x="121.3" y="40.4">8</text>
<text x="159.4" y="37.8">3</text>
<text x="159.4" y="40.4">4</text>
<text x="182.3" y="37.8">7</text>
<text x="182.3" y="40.4">8</text>
<text x="214" y="37.8">4</text>
<text x="214" y="40.4">5</text>
<text x="231.8" y="40.4">6</text>
<text x="231.8" y="37.8">7</text>
<text x="37" y="42.9">17</text>
<text x="37" y="45.5">18</text>
<text x="60.3" y="45.5">6</text>
<text x="60.3" y="42.9">7</text>
<text x="121.3" y="42.9">9</text>
<text x="182.3" y="42.9">9</text>
<text x="220.7" y="45.1" transform="rotate(-90 220.7 45.1)">3</text>
<text x="223.3" y="45.1" transform="rotate(-90 223.3 45.1)">8</text>
<text x="37" y="48">19</text>
<text x="37" y="50.5">26</text>
<text x="37.5" y="53.1">3</text>
<text x="59.9" y="53.1">22</text>
<text x="60.3" y="50.5">4</text>
<text x="60.3" y="48">5</text>
<text x="110.2" y="48.1" transform="rotate(-90 110.2 48.1)">10</text>
<text x="171.2" y="48.1" transform="rotate(-90 171.2 48.1)">10</text>
<text x="37" y="58.2">14</text>
<text x="37.5" y="55.6">2</text>
<text x="59.9" y="55.6">23</text>
<text x="59.9" y="58.2">24</text>
<text x="59.9" y="65.8">12</text>
<text x="59.9" y="60.7">25</text>
<text x="59.9" y="63.2">27</text>
<text x="59.9" y="68.3">13</text>
<text x="59.9" y="70.9">28</text>
<text x="49.3" y="75.5" transform="rotate(-90 49.3 75.5)">1</text>
<text x="37.5" y="101.3">1</text>
<text x="54.8" y="101.3">10</text>
<text x="83.2" y="101.3">1</text>
<text x="100.5" y="101.3">10</text>
<text x="128.9" y="101.3">1</text>
<text x="146.7" y="101.3">6</text>
<text x="182.3" y="101.3">1</text>
<text x="200" y="101.3">6</text>
<text x="37.5" y="103.9">2</text>
<text x="37.5" y="106.4">4</text>
<text x="55.3" y="106.4">7</text>
<text x="55.3" y="103.9">9</text>
<text x="83.2" y="103.9">2</text>
<text x="83.2" y="106.4">4</text>
<text x="101" y="106.4">7</text>
<text x="101" y="103.9">9</text>
<text x="128.9" y="103.9">3</text>
<text x="128.9" y="106.4">5</text>
<text x="146.7" y="103.9">4</text>
<text x="182.3" y="103.9">3</text>
<text x="182.3" y="106.4">5</text>
<text x="200" y="103.9">4</text>
<text x="37.5" y="109">5</text>
<text x="44.2" y="113.6" transform="rotate(-90 44.2 113.6)">3</text>
<text x="46.7" y="113.6" transform="rotate(-90 46.7 113.6)">8</text>
<text x="55.3" y="109">6</text>
<text x="83.2" y="109">5</text>
<text x="89.9" y="113.6" transform="rotate(-90 89.9 113.6)">3</text>
<text x="92.5" y="113.6" transform="rotate(-90 92.5 113.6)">8</text>
<text x="101" y="109">6</text>
<text x="138.2" y="111.1" transform="rotate(-90 138.2 111.1)">2</text>
<text x="191.5" y="111.1" transform="rotate(-90 191.5 111.1)">2</text>
<text x="36.2" y="139.4">1</text>
<text x="54" y="139.4">3</text>
<text x="42.9" y="144.1" transform="rotate(-90 42.9 144.1)">2</text>
<text x="45.5" y="144.1" transform="rotate(-90 45.5 144.1)">4</text>
</g>
<g font-size="1.4" fill="#006464">
<text x="40.1" y="33.8">VDD5</text>
<text x="55.7" y="33.8">DP1</text>
<text x="101.1" y="33.8">VBUS</text>
<text x="114.5" y="33.8">SSRX-</text>
<text x="162.1" y="33.8">VBUS</text>
<text x="175.4" y="33.8">SSRX-</text>
<text x="216.7" y="33.8">D1+</text>
<text x="222.2" y="33.8">D1+_THRU</text>
<text x="40.1" y="41.4">DMU</text>
<text x="40.1" y="38.8">DPU</text>
<text x="40.1" y="36.3">VD33F</text>
<text x="55.5" y="36.3">DM1</text>
<text x="55.5" y="41.4">DM2</text>
<text x="55.7" y="38.8">DP2</text>
<text x="101.1" y="36.3">D-</text>
<text x="101.1" y="38.8">D+</text>
<text x="101.1" y="41.4">GND</text>
<text x="111.3" y="38.8">GND_DRAIN</text>
<text x="114.5" y="36.3">SSRX+</text>
<text x="114.7" y="41.4">SSTX-</text>
<text x="162.1" y="36.3">D-</text>
<text x="162.1" y="38.8">D+</text>
<text x="162.1" y="41.4">GND</text>
<text x="172.3" y="38.8">GND_DRAIN</text>
<text x="175.4" y="36.3">SSRX+</text>
<text x="175.7" y="41.4">SSTX-</text>
<text x="216.7" y="36.3">D1-</text>
<text x="216.7" y="38.8">D2+</text>
<text x="216.7" y="41.4">D2-</text>
<text x="222.2" y="41.4">D2-_THRU</text>
<text x="222.2" y="38.8">D2+_THRU</text>
<text x="222.2" y="36.3">D1-_THRU</text>
<text x="40.1" y="43.9">~{XRSTJ}</text>
<text x="40.1" y="46.5">VBUSM</text>
<text x="55.5" y="46.5">DM3</text>
<text x="55.7" y="43.9">DP3</text>
<text x="111.2" y="45" transform="rotate(-90 111.2 45)">SHIELD</text>
<text x="114.7" y="43.9">SSTX+</text>
<text x="172.2" y="45" transform="rotate(-90 172.2 45)">SHIELD</text>
<text x="175.7" y="43.9">SSTX+</text>
<text x="221.7" y="42.4" transform="rotate(-90 221.7 42.4)">GND</text>
<text x="224.3" y="42.4" transform="rotate(-90 224.3 42.4)">GND</text>
<text x="40.1" y="49">BUSJ</text>
<text x="40.1" y="51.5">~{OVCJ}</text>
<text x="55.5" y="51.5">DM4</text>
<text x="55.7" y="49">DP4</text>
<text x="40.1" y="59.2">REXT</text>
<text x="40.1" y="56.6">XOUT</text>
<text x="40.1" y="54.1">XIN</text>
<text x="48.6" y="54.1">DRV/CHRGEN</text>
<text x="54.9" y="56.6">LED1</text>
<text x="54.9" y="59.2">LED2</text>
<text x="54.5" y="64.2">~{TESTJ}</text>
<text x="54.7" y="61.7">~{PWRJ}</text>
<text x="56.6" y="66.8">NC</text>
<text x="56.6" y="69.3">NC</text>
<text x="56.6" y="71.9">NC</text>
<text x="50.3" y="72.9" transform="rotate(-90 50.3 72.9)">VSS</text>
<text x="40.1" y="102.3">D1+</text>
<text x="40.1" y="104.9">D1-</text>
<text x="40.1" y="107.4">D2+</text>
<text x="45.7" y="102.3">D1+_THRU</text>
<text x="45.7" y="107.4">D2+_THRU</text>
<text x="45.7" y="104.9">D1-_THRU</text>
<text x="85.9" y="102.3">D1+</text>
<text x="85.9" y="104.9">D1-</text>
<text x="85.9" y="107.4">D2+</text>
<text x="91.4" y="102.3">D1+_THRU</text>
<text x="91.4" y="107.4">D2+_THRU</text>
<text x="91.4" y="104.9">D1-_THRU</text>
<text x="131.6" y="102.3">IN</text>
<text x="131.6" y="104.9">EN</text>
<text x="131.6" y="107.4">ILIM</text>
<text x="140.6" y="104.9">~{FAULT}</text>
<text x="142.1" y="102.3">OUT</text>
<text x="184.9" y="102.3">IN</text>
<text x="184.9" y="104.9">EN</text>
<text x="184.9" y="107.4">ILIM</text>
<text x="194" y="104.9">~{FAULT}</text>
<text x="195.5" y="102.3">OUT</text>
<text x="40.1" y="110">D2-</text>
<text x="45.2" y="111" transform="rotate(-90 45.2 111)">GND</text>
<text x="45.7" y="110">D2-_THRU</text>
<text x="47.7" y="111" transform="rotate(-90 47.7 111)">GND</text>
<text x="85.9" y="110">D2-</text>
<text x="90.9" y="111" transform="rotate(-90 90.9 111)">GND</text>
<text x="91.4" y="110">D2-_THRU</text>
<text x="93.4" y="111" transform="rotate(-90 93.4 111)">GND</text>
<text x="139.2" y="108.5" transform="rotate(-90 139.2 108.5)">GND</text>
<text x="192.5" y="108.5" transform="rotate(-90 192.5 108.5)">GND</text>
<text x="38.9" y="140.4">X1</text>
<text x="43.9" y="141.5" transform="rotate(-90 43.9 141.5)">GND</text>
<text x="46.5" y="141.5" transform="rotate(-90 46.5 141.5)">GND</text>
<text x="50.4" y="140.4">X2</text>
</g>
</svg>
